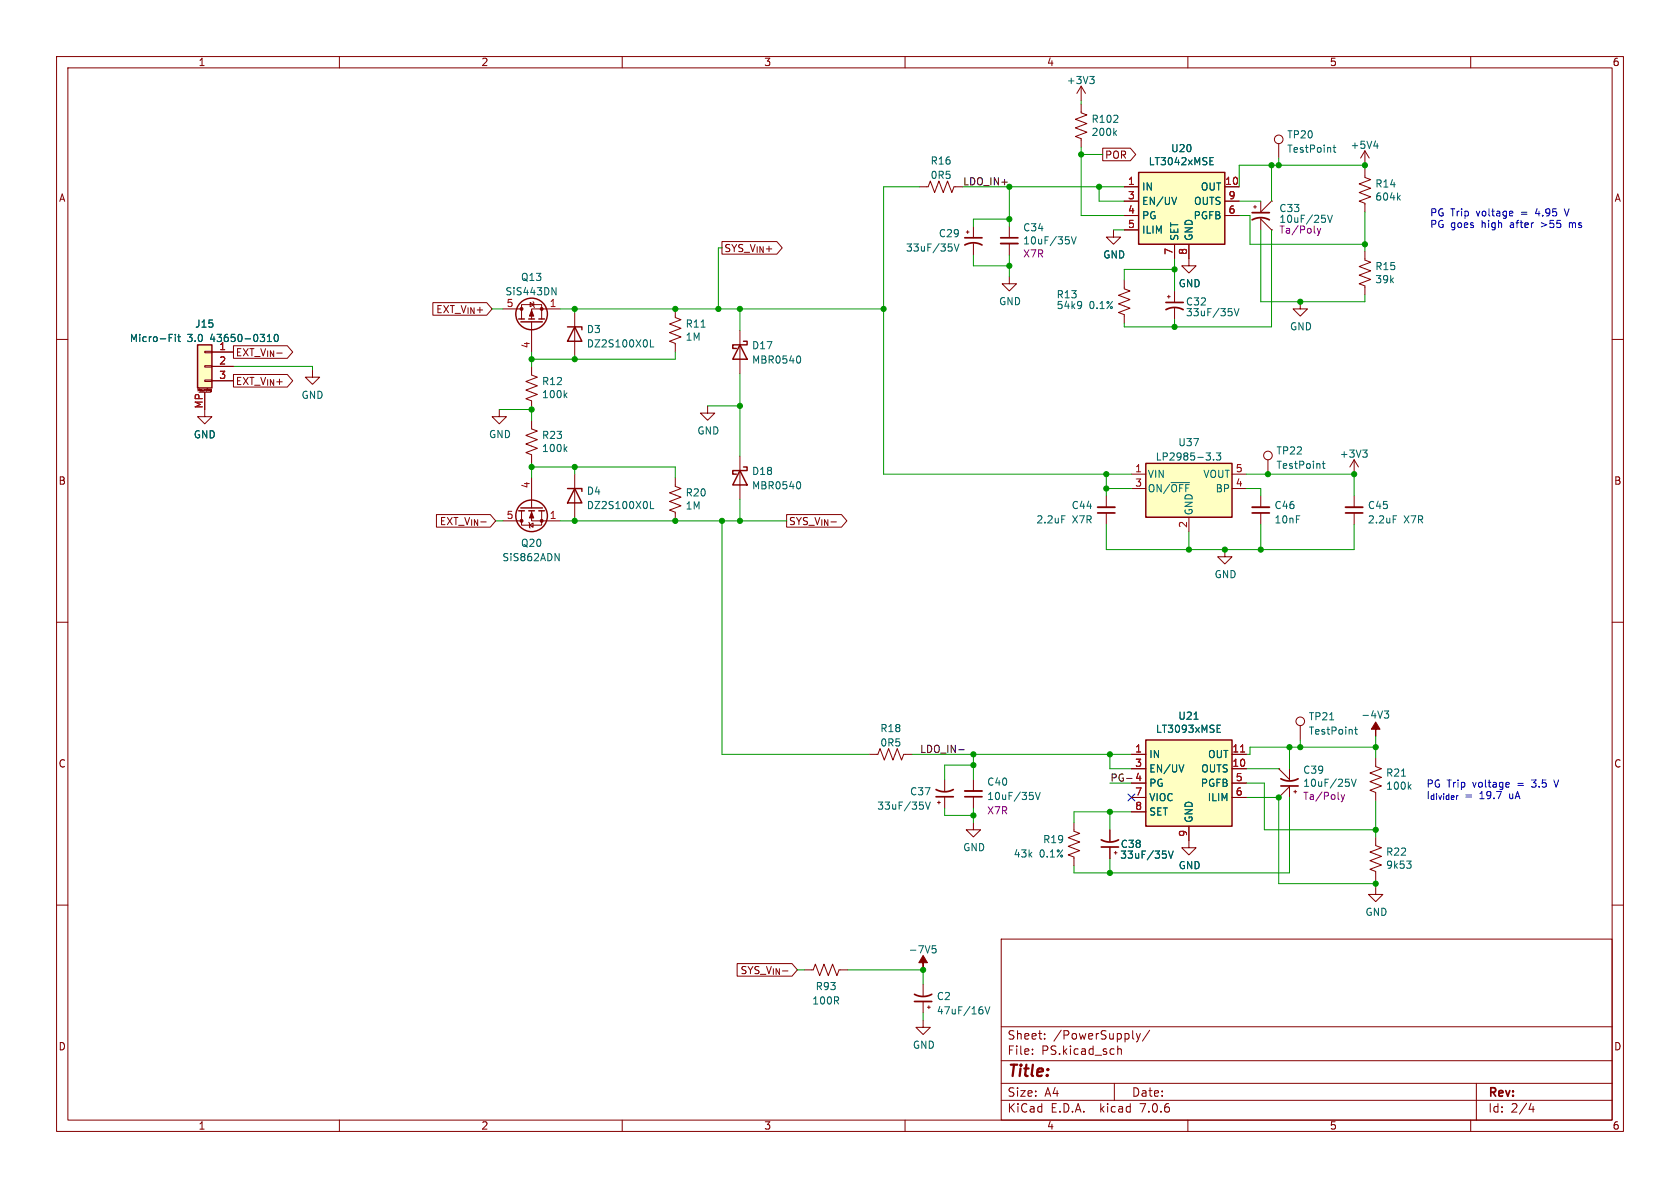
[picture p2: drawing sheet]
<svg xmlns="http://www.w3.org/2000/svg" width="297mm" height="210mm" viewBox="0 0 297 210" stroke-linecap="round" stroke-linejoin="round" font-family="sans-serif">
<g fill="none" stroke="#840000" stroke-width=".18">
<path d="M10 10h277v190h-277zM12 12h273v186h-273zM60 10v2M110 10v2M160 10v2M191.1 18.4v1.5l1.1 .4-2.1 .8 2.1 .7-2.1 .8 2.1 .8-2.1 .7 1 .4v1.5M191.1 15.2l-.7 1.3M191.1 15.2v2.6M191.1 15.2l.8 1.3M210 10v2M260 10v2M162.6 33h1.5l.4-1 .7 2 .8-2 .8 2 .7-2 .8 2 .4-1h1.5"/>
<path d="M194.9 26.2h4.9l1 1.1-1 1.1h-4.9zM198.8 33h2.5M198.8 35.6h2.5M198.8 38.1h2.5M216.5 33h2.6M216.5 35.6h2.6M216.5 38.1h2.6M221.6 36.6h.5M221.9 36.3v.5M222.9 35.6v2M222.9 38.6v2M222.9 38.7l1.9 1.9"/>
<path d="M224.8 35.6h.1M224.8 35.6l-1.9 1.9M226.1 25.4v2.5M241.3 29.8v1.6l1 .4-2 .7 2 .8-2 .7 2 .8-2 .8 1 .3v1.6M241.3 26.7v2.5M241.3 26.7l-.8 1.2M241.3 26.7l.8 1.2M10 60h2M76.5 53.5h9.5l1 1.1-1 1.1h-9.5zM88.9 54.6h3.3M92.2 56.4v-2.6h3.6v2.6M93.7 53.5l.7 .3-.7 .4z"/>
<path d="M94 56.9v5.3M94.2 53.3l.2 .2v.7l.1 .2M99.1 54.6h-5.1v1.8M101.6 55.2v7.7M119.4 54.6v1.5l1 .4-2 .8 2 .7-2 .8 2 .8-2 .7 1 .4v1.5M127.6 42.7h9.7l1 1.1-1 1.1h-9.7zM130.8 58.4v7.6M170.8 41h.5M171.1 40.8v.5M172.1 40v2M172.1 43.1v2M178.4 48.9v1.3h1.3l-1.3 1.2-1.2-1.2h1.2"/>
<path d="M178.4 40v2M178.4 43.1v2M196.8 40.6v1.3h1.3l-1.3 1.3-1.2-1.3h1.2M198.8 49.5v1.6l1 .3-2.1 .8 2.1 .8-2.1 .7 2.1 .8-2.1 .7 1.1 .4v1.6M198.8 40.6h2.5M206.4 52.5h.5M206.6 52.2v.5M207.6 43.2v2.5M207.6 51.4v2.1M207.6 54.5v2M210.2 43.2v3.8h1.3l-1.3 1.3-1.3-1.3h1.3M224.8 40.6h.1"/>
<path d="M229.9 53.3v1.3h1.2l-1.2 1.3-1.3-1.3h1.3M241.3 44.5v1.5l1 .4-2 .7 2 .8-2 .7 2 .8-2 .8 1 .3v1.6M285 60h2M35 69.1v-.4l.1 .3 .2-.3v.4M35.2 69.3h2M36.2 67.2h1.3v.2h-1.3zM36.2 64.6h1.3v.3h-1.3zM36.2 62.1h1.3v.3h-1.3zM36.2 69.3v4.4h1.3l-1.3 1.2-1.3-1.2h1.3M36.5 68.7v.4M36.7 68.7v.1M36.7 68.8h.1"/>
<path d="M37.2 69.1h.1M37.4 68.9v.3h-.2M37.4 69.1h-.1M37.4 68.9h-.2v.2M37.5 62.2h3.8M37.5 64.8h3.8M37.5 67.3h3.8M41.3 61.1h9.5l.9 1.1-.9 1.1h-9.5zM41.3 66.2h9.5l.9 1.1-.9 1.1h-9.5zM55.2 65.4v1.3h1.3l-1.3 1.2-1.2-1.2h1.2M88.3 72.4v1.3h1.2l-1.2 1.2-1.3-1.2h1.3M94 64.8v1.5l1 .4-2 .7 2 .8-2 .8 2 .7-2 .8 1 .4v1.5"/>
<path d="M94 74.3v1.5l1 .4-2 .8 2 .7-2 .8 2 .7-2 .8 1 .4v1.5M125.1 71.8v1.2h1.3l-1.3 1.3-1.3-1.3h1.3M77.2 91h9.5l.9 1.1-.9 1.1h-9.5zM88.9 92.1h3.3M92.2 90.3v2.5h3.6v-2.5M93.5 92.3l.1 .2v.7l.1 .1M93.6 92.8l.6-.3v.7zM94 90.3v1.8h5.1M94 84.5v5.3M101.6 83.8v7.6M119.4 84.5v1.5l1 .4-2 .7 2 .8-2 .7 2 .8-2 .8 1 .4v1.5M130.8 80.6v7.7"/>
<path d="M139.1 91h9.7l.9 1.1-.9 1.1h-9.7zM195.6 87.6v2.1M195.6 90.7v2M200 83.8h2.6M200 86.4h2.6M210.2 91.4v2.6M216.5 97.2v1.2h1.3l-1.3 1.3-1.2-1.3h1.2M217.8 83.8h2.5M217.8 86.4h2.5M222.9 87.6v2.1M222.9 90.7v2M224.2 81.3v2.5"/>
<path d="M239.4 81.3v2.5M239.4 87.6v2.1M239.4 90.7v2M239.4 81.3l-.8 1.3M239.4 81.3l.8 1.3M10 110h2M285 110h2M153.7 133.4h1.5l.4-1.1 .7 2.1 .8-2.1 .8 2.1 .7-2.1 .8 2.1 .4-1h1.5M167 137.8v2M172.1 137.8v2M200 133.4h2.6M200 135.9h2.6"/>
<path d="M200 138.4h2.6M217.8 133.4h2.5M217.8 135.9h2.5M217.8 138.4h2.5M226.1 135.9h.1M226.1 135.9l1.9 1.9M228 139.1l-1.9 1.9M228 135.9v2M228 138.9v2.1M228.7 140h.5M229 139.7v.5M229.9 128.3v2.5"/>
<path d="M243.2 134v1.5l1 .4-2 .8 2 .7-2 .8 2 .7-2 .8 1 .4v1.5M10 160h2M165.7 141.9h.5M166 141.6v.5M167 140.8v2.1M172.1 145.4v1.3h1.3l-1.3 1.3-1.3-1.3h1.3M172.1 140.8v2.1M189.9 145.4v1.5l1 .4-2.1 .8 2.1 .7-2.1 .8 2.1 .8-2.1 .7 1.1 .4v1.5M196.2 146.7v2M196.2 149.7v2.1M197 150.7h.5M197.2 150.5v.5"/>
<path d="M200 141h2.6M200 143.5h2.6M210.2 146.1v3.8h1.3l-1.3 1.2-1.3-1.2h1.3M217.8 141h2.5M226.1 141h.1M243.2 148v1.5l1 .4-2 .7 2 .8-2 .7 2 .8-2 .8 1 .4v1.5M243.2 156.8v1.3h1.3l-1.3 1.3-1.3-1.3h1.3M285 160h2M130.3 170.3h9.7l1 1.2-1 1.1h-9.7zM142.2 171.5h1.6l.3-1.1 .8 2.1 .8-2.1 .7 2.1 .8-2.1 .8 2.1 .3-1h1.6M163.2 174v2M163.2 177v2.1"/>
<path d="M164 178.1h.5M164.2 177.8v.5M177 166h108v32h-108zM60 198v2M110 198v2M160 198v2M163.2 180.3v1.3h1.3l-1.3 1.3-1.3-1.3h1.3M177 194.5h108M177 191.5h108M177 187.5h108M177 181.5h108M182.5 186.3v.1"/>
<path d="M182.5 185.5v.1M184.7 183.6v.1M184.7 182.8v.1M197 191.5v3M197.6 184.9v1.5M197.6 185.5l.2-.1 .4 .1v.9M200.9 182.7l.3 1M201.2 183.7l-.1 .4-.2 .1M201.6 182.7l-.4 1M203.2 182.1l-1.2 2M210 198v2M260 198v2"/>
<path d="M261 191.5v6.5M270.7 195l-.4 1.1h.9M271 195.6v1"/>
<circle cx="226.1" cy="24.6" r=".76"/>
<circle cx="224.2" cy="80.5" r=".76"/>
<circle cx="229.9" cy="127.5" r=".76"/>
</g>
<g fill="none" stroke="#840000" stroke-width=".3">
<path d="M221.4 38.9a3.2 3.2 0 0 1 3 0M221.4 37.6h3M170.6 43.3a3.2 3.2 0 0 1 3 0M170.6 42h3M176.9 42h3.1M206.1 54.7a3.2 3.2 0 0 1 3.1 0M206.1 53.5h3.1M194.1 90.7h3M221.4 90.7h3M237.9 90.7h3M165.5 139.6a3.2 3.2 0 0 0 3 0M226.4 137.7a3.2 3.2 0 0 0 3.1 0"/>
<path d="M226.4 138.9h3.1M165.5 140.8h3M170.6 140.8h3M194.7 148.5a3.2 3.2 0 0 0 3 0M194.7 149.7h3M161.7 175.8a3.2 3.2 0 0 0 3 0M161.7 177h3"/>
</g>
<g fill="none" stroke="#006464" stroke-width=".18">
<path d="M192.6 13.5h.8l-.4 .5M193.2 14l.2 .2v.3l-.2 .3M197 23.5l.4 .4M197.4 23.1l-.5 .5M208 34.9l-.4 1.2M213.9 28.5h.4M213.9 29.1h.6M213.9 27.9h.6M234.3 38.6v.6M234.7 38l.4 1.3 .4-1.3M235.7 26.1h.5M235.9 25.6v1.1l.3 .2"/>
<path d="M242.9 25.8h.8M243.5 25.4v.8M247.2 34.9l.4 .5M247.6 34.5l-.5 .5M29.9 59.7h.4M29.9 59.1h.6M31 59.1v.1M31 59.5v.9M31.4 59.5h.5M31.6 59.1v1.1l.3 .2M47.3 59.5l.3-.4v1.3M48.7 59.2l.1-.1a.68 .68 0 0 1 .4 .6 .68 .68 0 0 1-.4 .7 .84 .84 0 0 1-.1-1.2z"/>
<path d="M97.6 50.9l.7 1.2v-1.2M123.9 57.8h.8M168.3 43.7v.6M168.7 43.1l.4 1.3 .4-1.3M189 42.5v.5M189.4 41.9l.4 1.2 .5-1.2M191 53.3l.2 .1a1.07 1.07 0 0 1-.2 1M191.2 53.8l-.2 .3M217.8 55.2v.5M218.2 54.6l.4 1.2 .4-1.2M47.3 60.4h.7M99.9 69.8l.3 .5"/>
<path d="M99.9 79.3l.3 .5M100.2 69.5l-.5 .4M100.2 79l-.5 .5M115 60.1v1.2h.6M141.2 62.9a.79 .79 0 0 1 0 1.3M240.9 79.6h.8l-.4 .4M98.1 97.9l.7 1.2v-1.2M115 88.6v1.3h.6M141.2 85.1a.79 .79 0 0 1 0 1.3M187.7 91.2h.6M207 85.3h3.3M213.2 80.1h.8l-.4 .4"/>
<path d="M213.9 80.6l.1 .2-.1 .5M214.5 81.2v.1M215 80.1h.8l-.4 .4 .3 .2v.5l-.1 .1-.6-.1M233.8 82h.5M233.9 81.5v1.1l.4 .2M241.5 80l.2 .3v.3l-.2 .2M246.3 91.2h.6M209.3 135.2l-.4 1.3M211.1 127.1h.7M215.2 128.8h.4M215.2 129.5h.6M215.2 128.2h.6"/>
<path d="M235.1 127.3h.7M238.5 138.3v.6M238.9 137.7l.4 1.3 .5-1.3M239.5 128.9h.5M239.7 128.5v1.1l.3 .2M244.7 125.7h.8l-.4 .5 .3 .1v.5l-.1 .1h-.5M247.8 137.2h.7M249.1 139l.4 .5M249.5 138.7l-.5 .5M163.2 142.4v.5M163.6 141.8l.4 1.2 .5-1.2M182.6 140.7v.5"/>
<path d="M183 140.1l.5 1.2 .4-1.2M206.1 151v.6M206.6 150.4l.4 1.3 .4-1.3M248.7 152.2h.8l-.5 .5M249.2 152.7l.3 .2v.3l-.3 .3M164.8 167.2h.6M164.8 167.7h.5l.2 .2-.1 .5h-.6M173.7 178.6v.5M174.1 178l.5 1.2 .4-1.2"/>
</g>
<g fill="none" stroke="#840000" stroke-width=".25">
<path d="M201.3 30.5h15.2v12.7h-15.2zM91.7 56.4h1M92.1 56.9h3.8M93.5 56.4h1M95.2 56.4h1.1M100.3 57.8h2.6v.5M101.6 57.8l1.3 2.5h-2.6zM34.9 61h2.6v7.6h-2.6zM130.8 61l1.3 2.5h-2.6zM131.4 60.3h.7v.7h-2.6v.6h.7M91.7 90.3h1M92.1 89.8h3.8"/>
<path d="M93.5 90.3h1M95.2 90.3h1.1M100.3 86.4h2.6v.5M101.6 86.4l1.3 2.5h-2.6zM130.8 83.2l1.3 2.5h-2.6zM131.4 82.6h.7v.6h-2.6v.6h.7M202.6 81.9h15.2v9.5h-15.2zM202.6 130.8h15.2v15.3h-15.2z"/>
<circle cx="94" cy="55.5" r="2.79"/>
<circle cx="94" cy="91.2" r="2.79"/>
</g>
<path d="M176.9 43.1h3.1M194.1 89.7h3M221.4 89.7h3M237.9 89.7h3M170.6 139.8h3" fill="none" stroke="#840000" stroke-width=".33"/>
<g fill="#840000" stroke="#840000" stroke-width=".18">
<path d="M163.2 168.9l.8 1.3h-.8v1.3v-1.3h-.8z"/>
<path d="M94 90.6l.4 1h-.8z"/>
<path d="M243.2 127.6l.8 1.3h-.8v1.3v-1.3h-.8z"/>
<path d="M94 54.9l.4 1h-.8z"/>
<circle cx="95.8" cy="92.1" r=".25"/>
<circle cx="92.2" cy="92.1" r=".25"/>
<circle cx="95.8" cy="54.6" r=".25"/>
<circle cx="92.2" cy="54.6" r=".25"/>
</g>
<g fill="#ffffc2" stroke="#ffffc2" stroke-width=".18">
<path d="M202.6 81.9h15.2v9.5h-15.2z"/>
<path d="M201.3 30.5h15.2v12.7h-15.2z"/>
<path d="M202.6 130.8h15.2v15.3h-15.2z"/>
<path d="M34.9 61h2.6v7.6h-2.6z"/>
</g>
<path d="M232.9 40.4l.3 .8M233.2 41.2l-.3 .4M233.5 40.4l-.3 .8M237.1 140.5l.3 .8M237.4 141.3l-.3 .4M237.7 140.5l-.3 .8" fill="none" stroke="#840084" stroke-width=".18"/>
<path d="M219.3 132.9h.7" fill="none" stroke="#a90000" stroke-width=".18"/>
<path d="M169.5 132.5h1" fill="none" stroke="#0f0f0f" stroke-width=".18"/>
<path d="M267.3 37.3l.2 .3-.6 .2M267.4 38.1l-.1 .1M276.5 36.9l.5 1.3M277.4 39.4v.8M277.6 39.4l-.2 .1M266.6 138.3l.2 .3-.6 .1M266.8 139.1h-.2M274.7 137.9l.4 1.2" fill="none" stroke="#0000c2" stroke-width=".18"/>
<g fill="none" stroke="#009600" stroke-width=".18">
<path d="M191.1 17.8v.6M162.6 33h-6.4v50.8h43.8M170.2 33h28.6M178.4 38.7h-6.3v1.3M178.4 33v7M191.1 27.3h3.8M191.1 26v12.1h7.7M194.3 33v2.6h4.5M219.1 35.6h3.8M219.1 38.1h1.9v5.1h20.3M224.8 29.2v6.4M226.1 27.9v1.3"/>
<path d="M241.3 29.8v-.6h-22.2v3.8M241.3 37.5v7M87 54.6h1.9M99.1 54.6h57.1M101.6 54.6v.6M127.6 43.8h-.6v10.8M130.8 54.6v3.8M172.1 45.1v1.9h6.3M178.4 45.1v3.8M196.8 40.6h2M207.6 45.7v5.7M207.6 56.5v1.3"/>
<path d="M207.6 47.6h-8.8v1.9M222.9 40.6v12.7h18.4v-1.2M224.8 40.6v17.2h-26v-.6M41.3 64.8h13.9v.6M88.3 72.4h5.7v1.9M94 62.2v2.6M101.6 62.9v.6M119.4 62.2v1.3h-25.4M125.1 71.8h5.7M130.8 66v14.6M87.6 92.1h1.3M94 82.6h25.4v1.9"/>
<path d="M94 81.9v2.6M99.1 92.1h40M101.6 82.6v1.2M101.6 91.4v.7M127.6 92.1v41.3h26.1M130.8 88.3v3.8M195.6 92.7v4.5h43.8v-4.5M195.6 83.8v3.8M195.6 86.4h4.4M210.2 94v3.2M220.3 83.8h19.1v3.8M220.3 86.4h2.6v1.2"/>
<path d="M222.9 92.7v4.5M161.3 133.4h38.7M172.1 133.4v4.4M172.1 135.3h-5.1v2.5M196.2 133.4v2.5h3.8M196.2 138.4h3.8M220.3 138.4h3.2v8.3h19.7M220.3 135.9h5.8M228 132.1v3.8M229.9 130.8v1.3M243.2 132.1h-22.2v1.3h-.7M243.2 130.2v3.8"/>
<path d="M167 142.9v1.2h5.1M172.1 142.9v2.5M196.2 143.5v3.2M196.2 151.8v2.5M200 143.5h-10.1v1.9M220.3 141h5.8v15.2h17.1M228 141v13.3h-38.1v-1.3M243.2 141.6v6.4M243.2 155.6v1.2M141 171.5h1.2M149.9 171.5h13.3v2.5M163.2 179.1v1.2"/>
</g>
<path d="M199.4 140.4l1.2 1.2M200.6 140.4l-1.2 1.2" fill="none" stroke="#000084" stroke-width=".18"/>
<g fill="#009600" stroke="#009600" stroke-width=".18">
<circle cx="207.6" cy="57.8" r=".46"/>
<circle cx="210.2" cy="97.2" r=".46"/>
<circle cx="195.6" cy="83.8" r=".46"/>
<circle cx="195.6" cy="86.4" r=".46"/>
<circle cx="229.9" cy="132.1" r=".46"/>
<circle cx="228" cy="132.1" r=".46"/>
<circle cx="243.2" cy="132.1" r=".46"/>
<circle cx="216.5" cy="97.2" r=".46"/>
<circle cx="224.2" cy="83.8" r=".46"/>
<circle cx="222.9" cy="97.2" r=".46"/>
<circle cx="241.3" cy="43.2" r=".46"/>
<circle cx="239.4" cy="83.8" r=".46"/>
<circle cx="196.2" cy="133.4" r=".46"/>
<circle cx="172.1" cy="135.3" r=".46"/>
<circle cx="172.1" cy="133.4" r=".46"/>
<circle cx="172.1" cy="144.1" r=".46"/>
<circle cx="163.2" cy="171.5" r=".46"/>
<circle cx="196.2" cy="143.5" r=".46"/>
<circle cx="101.6" cy="92.1" r=".46"/>
<circle cx="130.8" cy="71.8" r=".46"/>
<circle cx="130.8" cy="92.1" r=".46"/>
<circle cx="127.6" cy="92.1" r=".46"/>
<circle cx="101.6" cy="82.6" r=".46"/>
<circle cx="119.4" cy="92.1" r=".46"/>
<circle cx="94" cy="82.6" r=".46"/>
<circle cx="226.1" cy="29.2" r=".46"/>
<circle cx="191.1" cy="27.3" r=".46"/>
<circle cx="194.3" cy="33" r=".46"/>
<circle cx="224.8" cy="29.2" r=".46"/>
<circle cx="207.6" cy="47.6" r=".46"/>
<circle cx="229.9" cy="53.3" r=".46"/>
<circle cx="241.3" cy="29.2" r=".46"/>
<circle cx="243.2" cy="156.2" r=".46"/>
<circle cx="196.2" cy="154.3" r=".46"/>
<circle cx="226.1" cy="141" r=".46"/>
<circle cx="243.2" cy="146.7" r=".46"/>
<circle cx="94" cy="72.4" r=".46"/>
<circle cx="101.6" cy="63.5" r=".46"/>
<circle cx="101.6" cy="54.6" r=".46"/>
<circle cx="94" cy="63.5" r=".46"/>
<circle cx="119.4" cy="54.6" r=".46"/>
<circle cx="156.2" cy="54.6" r=".46"/>
<circle cx="178.4" cy="47" r=".46"/>
<circle cx="127" cy="54.6" r=".46"/>
<circle cx="130.8" cy="54.6" r=".46"/>
<circle cx="178.4" cy="38.7" r=".46"/>
<circle cx="178.4" cy="33" r=".46"/>
</g>
<text font-size="2.8" fill="#840000" x="178" y="190.9">Title:</text>
<g font-size="2.1" fill="#840000">
<text x="178" y="184">Sheet:</text>
<text x="186.2" y="184">/PowerSupply/</text>
<text x="178" y="186.7">File:</text>
<text x="184.1" y="186.7">PS.kicad_sch</text>
<text x="178" y="196.9">KiCad</text>
<text x="178" y="194.1">Size:</text>
<text x="184.7" y="194.1">A4</text>
<text x="185.7" y="196.9">E.D.A.</text>
<text x="194.6" y="196.9">kicad</text>
<text x="200" y="194.1">Date:</text>
<text x="201.8" y="196.9">7.0.6</text>
<text x="263" y="194.3">Rev:</text>
<text x="263" y="196.9">Id:</text>
<text x="267.1" y="196.9">2/4</text>
</g>
<g font-size="1.8" fill="#840000">
<text x="35" y="11.9">1</text>
<text x="85" y="11.9">2</text>
<text x="135" y="11.9">3</text>
<text x="185" y="11.9">4</text>
<text x="235" y="11.9">5</text>
<text x="285" y="11.9">6</text>
<text x="195.3" y="28.3">POR</text>
<text x="10.3" y="35.9">A</text>
<text x="285.3" y="35.9">A</text>
<text x="128" y="44.8">SYS_V_{IN}+</text>
<text x="77" y="55.6">EXT_V_{IN}+</text>
<text x="41.6" y="63.2">EXT_V_{IN}-</text>
<text x="41.6" y="68.3">EXT_V_{IN}+</text>
<text x="10.3" y="85.9">B</text>
<text x="285.3" y="85.9">B</text>
<text x="77.7" y="93">EXT_V_{IN}-</text>
<text x="139.4" y="93">SYS_V_{IN}-</text>
<text x="10.3" y="135.9">C</text>
<text x="285.3" y="135.9">C</text>
<text x="130.8" y="172.4">SYS_V_{IN}-</text>
<text x="10.3" y="185.9">D</text>
<text x="285.3" y="185.9">D</text>
<text x="35" y="199.9">1</text>
<text x="85" y="199.9">2</text>
<text x="135" y="199.9">3</text>
<text x="185" y="199.9">4</text>
<text x="235" y="199.9">5</text>
<text x="285" y="199.9">6</text>
</g>
<g font-size="1.8" fill="#006464">
<text x="188.5" y="15.1">+3V3</text>
<text x="192.9" y="21.9">R102</text>
<text x="164.4" y="29.3">R16</text>
<text x="192.9" y="24.2">200k</text>
<text x="203" y="29.4">LT3042xMSE</text>
<text x="206.9" y="27.1">U20</text>
<text x="227.5" y="27.2">TestPoint</text>
<text x="227.5" y="24.7">TP20</text>
<text x="238.7" y="26.5">+5V4</text>
<text x="164.4" y="31.8">0R5</text>
<text x="201.8" y="33.9">IN</text>
<text x="212.2" y="33.9">OUT</text>
<text x="243" y="33.4">R14</text>
<text x="243" y="35.7">604k</text>
<text x="180.8" y="41.1">C34</text>
<text x="201.8" y="36.4">EN/UV</text>
<text x="201.8" y="39">PG</text>
<text x="201.8" y="41.5">ILIM</text>
<text x="210.9" y="39">PGFB</text>
<text x="211" y="36.4">OUTS</text>
<text x="226.1" y="37.7">C33</text>
<text x="160.1" y="44.7">33uF/35V</text>
<text x="165.9" y="42.1">C29</text>
<text x="180.8" y="43.4">10uF/35V</text>
<text x="194.9" y="45.9">GND</text>
<text x="208.5" y="42.7" transform="rotate(-90 208.5 42.7)">SET</text>
<text x="211" y="42.7" transform="rotate(-90 211 42.7)">GND</text>
<text x="243" y="48">R15</text>
<text x="89.3" y="52.4">SiS443DN</text>
<text x="92" y="49.9">Q13</text>
<text x="186.7" y="52.9">R13</text>
<text x="208.3" y="51">GND</text>
<text x="243" y="50.3">39k</text>
<text x="34.4" y="58.1">J15</text>
<text x="103.6" y="59.1">D3</text>
<text x="121.1" y="58.1">R11</text>
<text x="176.5" y="54.2">GND</text>
<text x="186.7" y="54.8">54k9</text>
<text x="192.5" y="54.8">0.1%</text>
<text x="209.6" y="56.1">33uF/35V</text>
<text x="209.6" y="54.2">C32</text>
<text x="228" y="58.6">GND</text>
<text x="22.8" y="60.7">Micro-Fit</text>
<text x="33.1" y="60.7">3.0</text>
<text x="37.3" y="60.7">43650-0310</text>
<text x="103.6" y="61.6">DZ2S100X0L</text>
<text x="121.1" y="60.4">1M</text>
<text x="132.9" y="61.9">D17</text>
<text x="132.9" y="64.5">MBR0540</text>
<text x="53.2" y="70.7">GND</text>
<text x="95.7" y="68.3">R12</text>
<text x="95.7" y="70.6">100k</text>
<text x="34.2" y="77.7">GND</text>
<text x="86.4" y="77.6">GND</text>
<text x="95.7" y="77.8">R23</text>
<text x="123.2" y="77">GND</text>
<text x="95.7" y="80.1">100k</text>
<text x="204.2" y="81.6">LP2985-3.3</text>
<text x="208.2" y="79.1">U37</text>
<text x="225.6" y="83.1">TestPoint</text>
<text x="225.6" y="80.5">TP22</text>
<text x="236.8" y="81.1">+3V3</text>
<text x="103.6" y="87.7">D4</text>
<text x="121.1" y="88">R20</text>
<text x="132.9" y="84.2">D18</text>
<text x="132.9" y="86.7">MBR0540</text>
<text x="202.8" y="84.7">VIN</text>
<text x="202.8" y="87.2">ON/~{OFF}</text>
<text x="212.6" y="84.7">VOUT</text>
<text x="214.8" y="87.2">BP</text>
<text x="103.6" y="90.2">DZ2S100X0L</text>
<text x="121.1" y="90.3">1M</text>
<text x="183.1" y="92.7">2.2uF</text>
<text x="189.4" y="90.2">C44</text>
<text x="189.6" y="92.7">X7R</text>
<text x="211" y="91.2" transform="rotate(-90 211 91.2)">GND</text>
<text x="225.2" y="90.2">C46</text>
<text x="225.2" y="92.7">10nF</text>
<text x="241.7" y="90.2">C45</text>
<text x="241.7" y="92.7">2.2uF</text>
<text x="248.2" y="92.7">X7R</text>
<text x="88.7" y="99.4">SiS862ADN</text>
<text x="92" y="96.9">Q20</text>
<text x="214.6" y="102.4">GND</text>
<text x="155.5" y="129.6">R18</text>
<text x="204.2" y="129.7">LT3093xMSE</text>
<text x="208.2" y="127.4">U21</text>
<text x="231.3" y="130.1">TestPoint</text>
<text x="231.3" y="127.5">TP21</text>
<text x="240.6" y="127.2">-4V3</text>
<text x="155.5" y="132.2">0R5</text>
<text x="203.1" y="134.2">IN</text>
<text x="203.1" y="136.8">EN/UV</text>
<text x="212.3" y="136.8">OUTS</text>
<text x="213.5" y="134.2">OUT</text>
<text x="230.3" y="137">C39</text>
<text x="244.9" y="137.5">R21</text>
<text x="155" y="143.3">33uF/35V</text>
<text x="160.8" y="140.8">C37</text>
<text x="174.4" y="141.6">10uF/35V</text>
<text x="174.4" y="139.1">C40</text>
<text x="203.1" y="139.3">PG</text>
<text x="203.1" y="141.8">VIOC</text>
<text x="212.2" y="139.3">PGFB</text>
<text x="213.4" y="141.8">ILIM</text>
<text x="230.3" y="139.3">10uF/25V</text>
<text x="244.9" y="139.8">100k</text>
<text x="184.3" y="149.3">R19</text>
<text x="203.1" y="144.4">SET</text>
<text x="211" y="145.5" transform="rotate(-90 211 145.5)">GND</text>
<text x="170.2" y="150.7">GND</text>
<text x="179.1" y="151.8">43k</text>
<text x="183.7" y="151.8">0.1%</text>
<text x="197.9" y="152">33uF/35V</text>
<text x="198" y="150.1">C38</text>
<text x="208.3" y="153.8">GND</text>
<text x="244.9" y="151.5">R22</text>
<text x="244.9" y="153.8">9k53</text>
<text x="241.3" y="162.1">GND</text>
<text x="160.6" y="168.7">-7V5</text>
<text x="143.5" y="177.8">100R</text>
<text x="144.1" y="175.2">R93</text>
<text x="165.5" y="177">C2</text>
<text x="165.5" y="179.5">47uF/16V</text>
<text x="161.3" y="185.6">GND</text>
</g>
<g font-size="1.8" fill="#0f0f0f">
<text x="170.2" y="32.8">LDO_IN+</text>
<text x="162.6" y="133.2">LDO_IN-</text>
<text x="196.2" y="138.3">PG- 4</text>
</g>
<g font-size="1.8" fill="#a90000">
<text x="199.3" y="32.8">1</text>
<text x="199.3" y="35.3">3</text>
<text x="216.5" y="32.8">10</text>
<text x="217.1" y="35.3">9</text>
<text x="199.3" y="37.8">4</text>
<text x="199.3" y="40.4">5</text>
<text x="217.1" y="37.8">6</text>
<text x="207.4" y="45.2" transform="rotate(-90 207.4 45.2)">7</text>
<text x="209.9" y="45.2" transform="rotate(-90 209.9 45.2)">8</text>
<text x="89.5" y="54.4">5</text>
<text x="97.1" y="54.4">1</text>
<text x="38.7" y="62">1</text>
<text x="38.7" y="64.5">2</text>
<text x="93.7" y="61.7" transform="rotate(-90 93.7 61.7)">4</text>
<text x="38.7" y="67.1">3</text>
<text x="35.9" y="72.3" transform="rotate(-90 35.9 72.3)">MP</text>
<text x="200.6" y="83.6">1</text>
<text x="218.4" y="83.6">5</text>
<text x="93.7" y="86.4" transform="rotate(-90 93.7 86.4)">4</text>
<text x="200.6" y="86.1">3</text>
<text x="218.4" y="86.1">4</text>
<text x="89.5" y="91.8">5</text>
<text x="97.1" y="91.8">1</text>
<text x="209.9" y="93.4" transform="rotate(-90 209.9 93.4)">2</text>
<text x="200.6" y="133.1">1</text>
<text x="200.6" y="135.6">3</text>
<text x="217.8" y="135.6">10</text>
<text x="217.8" y="133.1">11</text>
<text x="200.6" y="140.7">7</text>
<text x="200.6" y="143.3">8</text>
<text x="200.6" y="138.2">4</text>
<text x="218.4" y="138.2">5</text>
<text x="218.4" y="140.7">6</text>
<text x="209.9" y="148" transform="rotate(-90 209.9 148)">9</text>
</g>
<g font-size="1.8" fill="#840084">
<text x="226.1" y="39.6">10uF/25V</text>
<text x="226.1" y="41.5">Ta/Poly</text>
<text x="180.8" y="45.7">X7R</text>
<text x="230.3" y="141.6">Ta/Poly</text>
<text x="174.4" y="144.2">X7R</text>
</g>
<g font-size="1.8" fill="#0000c2">
<text x="252.7" y="38.3">PG Trip</text>
<text x="252.7" y="40.4">PG goes</text>
<text x="261.1" y="38.3">voltage</text>
<text x="262" y="40.4">high</text>
<text x="267.2" y="40.4">after</text>
<text x="269.2" y="38.3">=</text>
<text x="271.9" y="38.3">4.95</text>
<text x="272.9" y="40.4">&gt;55</text>
<text x="277.3" y="38.3">V</text>
<text x="278.1" y="40.4">ms</text>
<text x="252.1" y="139.3">PG Trip</text>
<text x="252.1" y="141.4">I_{divider}</text>
<text x="259" y="141.4">=</text>
<text x="260.5" y="139.3">voltage</text>
<text x="261.7" y="141.4">19.7</text>
<text x="267.1" y="141.4">uA</text>
<text x="268.5" y="139.3">=</text>
<text x="271.3" y="139.3">3.5</text>
<text x="275.5" y="139.3">V</text>
</g>
<text font-size=".5" fill="#840000" x="34.7" y="69.4">Mounting</text>
</svg>
